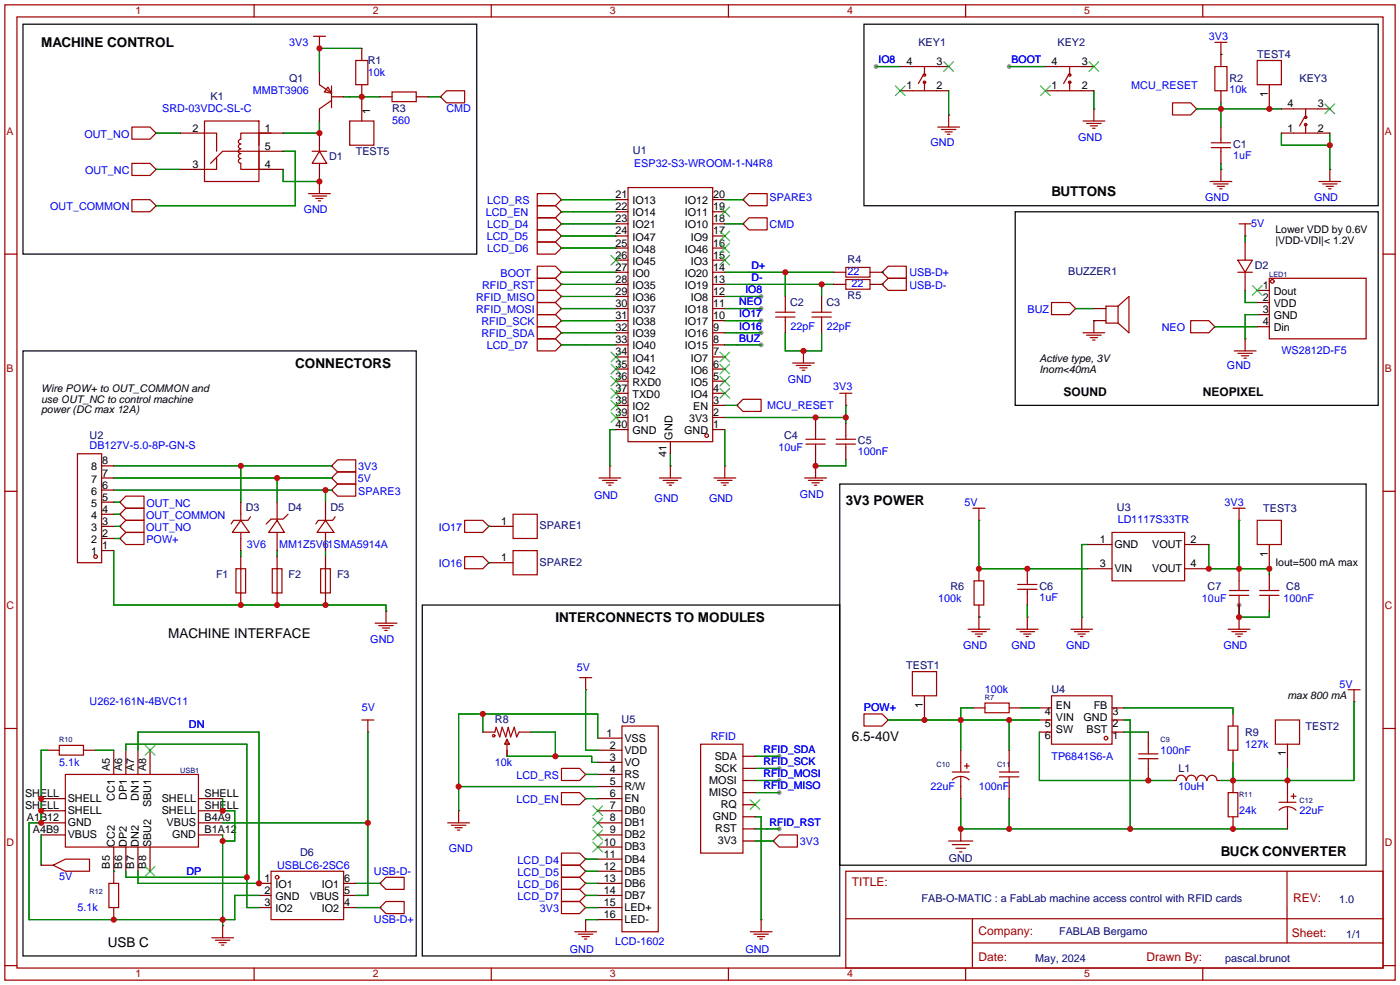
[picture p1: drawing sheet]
<svg xmlns="http://www.w3.org/2000/svg" width="294mm" height="207mm" viewBox="0 0 294 207" stroke-linecap="round" stroke-linejoin="round" font-family="sans-serif">
<g fill="#999">
<circle cx="159.8" cy="62.2" r=".51"/>
<circle cx="211.8" cy="14" r=".51"/>
<circle cx="183.9" cy="14" r=".51"/>
<circle cx="260.1" cy="127" r=".51"/>
<circle cx="159.8" cy="72.4" r=".51"/>
<circle cx="159.8" cy="64.8" r=".51"/>
<circle cx="159.8" cy="67.3" r=".51"/>
<circle cx="159.8" cy="69.9" r=".51"/>
<circle cx="163.6" cy="158.8" r=".51"/>
<circle cx="163.6" cy="161.3" r=".51"/>
<circle cx="163.6" cy="163.8" r=".51"/>
<circle cx="163.6" cy="166.4" r=".51"/>
<circle cx="163.6" cy="174" r=".51"/>
</g>
<g fill="none" stroke="#a10000" stroke-width=".25">
<path d="M1 1h291.9v204.7h-291.9zM3.6 3.6h286.7v199.6h-286.7zM53.3 1v2.6M65.8 7.6h2.5M67.1 7.6v2.6M67.1 17.8l2.5 1.8M68.8 18.3l.8 1.3-1.5-.3zM69.6 18v4.6M74.7 12.7h2.5v5.1h-2.5zM82.3 19.3h5.1v2h-5.1zM93.7 19.1h3.8v2.5h-3.8l-1.2-1.3zM103.1 1v2.6"/>
<path d="M152.9 1v2.6M191.5 14h5.1M191.5 19.1h5.1M193.8 15.7l-1 1.8M194.1 14v1.7M194.1 17.3v1.8M202.7 1v2.6M222 14h5.1M222 19.1h5.1M224.3 15.7l-1 1.8M224.5 14v1.7M224.5 17.3v1.8"/>
<path d="M252.5 1v2.6M255 14h2.6v5.1h-2.6zM255 8.9h2.6M256.3 8.9v2.5M263.9 12.7h5.1v5.1h-5.1zM27.7 26.7h3.8l1.3 1.2-1.3 1.3h-3.8zM27.7 34.3h3.8l1.3 1.3-1.3 1.2h-3.8zM42.9 27.9h2.6v3.9M42.9 25.4h11.5v12.7h-11.5zM44.2 34.3l2.5-2.5h7.7v3.8h2.5M45.5 33v2.6h-2.6M54.4 27.9h-3.9v1.3a.51 .51 0 0 0-.5 .5 .51 .51 0 0 0 .5 .5 .51 .51 0 0 0-.5 .5 .51 .51 0 0 0 .5 .5 .51 .51 0 0 0-.5 .6 .51 .51 0 0 0 .5 .5 .51 .51 0 0 0-.5 .5 .51 .51 0 0 0 .5 .5 .51 .51 0 0 0-.5 .5 .51 .51 0 0 0 .5 .5v1.3h3.9"/>
<path d="M56.9 27.9h-2.5v2.6M65.5 31.8h3.1M67.1 31.8l1.5 2.5h-3.1zM67.1 38.1v2.5M69.6 21.1l-2.5 1.8M73.4 25.4h5.1v5.1h-5.1zM131.8 39.4h17.8v53.3h-17.8zM196.8 26.7h4.6M197.6 27.2h3.1M198.4 27.7h1.5M198.9 28.2h.5M199.1 24.1v2.6"/>
<path d="M227.3 25.4h4.6M228.1 25.9h3M228.9 26.4h1.5M229.4 26.9h.5M229.6 22.9v2.5M246.1 21.6h3.8l1.3 1.3-1.3 1.2h-3.8zM254 38.1h4.6M254.3 31h4M254.3 30h4M254.8 38.6h3M255.5 39.1h1.5M256 39.6h.5"/>
<path d="M256.3 29.2v.8M256.3 31v.8M256.3 35.6v2.5M271.5 22.9h5.1M271.5 27.9h5.1M273.8 24.6l-1 1.8M274.1 22.9v1.7M274.1 26.2v1.7M276.9 38.1h4.5M277.6 38.6h3.1M278.4 39.1h1.5M278.9 39.6h.5"/>
<path d="M279.1 35.6v2.5M1 53.3h2.6M27.7 41.9h3.8l1.3 1.3-1.3 1.3h-3.8zM64.8 40.6h4.5M65.5 41.1h3.1M66.3 41.7h1.5M66.8 42.2h.5M112.8 55.9h3.8l1.3 1.3-1.3 1.2h-3.8zM112.8 58.4h3.8l1.3 1.3-1.3 1.3h-3.8zM112.8 50.8h3.8l1.3 1.3-1.3 1.2h-3.8zM112.8 48.3h3.8l1.3 1.2-1.3 1.3h-3.8zM112.8 45.7h3.8l1.3 1.3-1.3 1.3h-3.8z"/>
<path d="M112.8 43.2h3.8l1.3 1.3-1.3 1.2h-3.8zM112.8 40.6h3.8l1.3 1.3-1.3 1.3h-3.8zM156 47l1.2-1.3h3.8v2.6h-3.8zM157.2 40.6h3.8v2.6h-3.8l-1.2-1.3zM177.5 56.1h5.1v2.1h-5.1zM177.5 58.7h5.1v2h-5.1zM186.4 55.9h3.8v2.5h-3.8l-1.2-1.2zM186.4 58.4h3.8v2.6h-3.8l-1.2-1.3zM259.8 54.6h3.1l-1.5 2.6zM259.8 57.2h3.1M260.1 47h2.5M261.4 47v2.5"/>
<path d="M266.4 58.4h20.4v12.7h-20.4zM290.3 53.3h2.6M112.8 61h3.8l1.3 1.2-1.3 1.3h-3.8zM112.8 63.5h3.8l1.3 1.3-1.3 1.2h-3.8zM112.8 66h3.8l1.3 1.3-1.3 1.3h-3.8zM112.8 68.6h3.8l1.3 1.3-1.3 1.2h-3.8zM112.8 71.1h3.8l1.3 1.3-1.3 1.3h-3.8zM162.8 66.5h4.1M162.8 65.5h4.1M164.8 64.8v.7M164.8 66.5v.8M166.4 76.2h4.5"/>
<path d="M167.1 76.7h3.1M167.9 77.2h1.5M168.4 77.7h.5M168.7 73.7v2.5M170.4 66.5h4.1M170.4 65.5h4.1M172.5 64.8v.7M172.5 66.5v.8M220.7 63.5h3.8l1.3 1.3-1.3 1.2h-3.8zM227.3 69.9h4.6M228.1 70.4h3M228.9 70.9h1.5"/>
<path d="M229.4 71.4h.5M229.6 67.3v2.6M234.7 64.3l2.3-2.1v7.7l-2.3-2.1M234.7 64.3v3.5M234.7 64.3h-2.5v3.5h2.5M249.9 67.3h3.8l1.3 1.3-1.3 1.3h-3.8zM259.1 73.7h4.6M259.8 74.2h3.1M260.6 74.7h1.5M261.1 75.2h.5M261.4 71.1v2.6M16.3 95.3h5v22.8h-5z"/>
<path d="M69.6 97.8l1.3-1.3h3.8v2.6h-3.8zM128 97.8v2.5M140.7 97.8v2.5M152.1 97.8v2.5M156 83.8h3.8v2.6h-3.8l-1.3-1.3zM169.2 93.2h4M169.2 92.2h4M171.2 90.2v2M171.2 93.2v2.1M171.2 97.8v2.5M175.5 93.2h4.1M175.5 92.2h4.1"/>
<path d="M176.3 82.6h2.5M177.5 82.6v2.5M177.5 91.4v.8M177.5 93.2v.8M1 103.1h2.6M26.4 104.1h3.8v2.6h-3.8l-1.3-1.3zM26.4 106.7h3.8v2.5h-3.8l-1.3-1.2zM26.4 109.2h3.8v2.6h-3.8l-1.3-1.3zM26.4 111.8h3.8v2.5h-3.8l-1.3-1.3zM49.5 119.4h2.1v5.1h-2.1zM50.5 109.2l1.8 2.6h-3.5zM50.5 108v1.2"/>
<path d="M50.5 111.8v1.2M50.5 119.4v5.1M52.6 108.5l-.5 .7h-3.1l-.5 .8M57.1 119.4h2.1v5.1h-2.1zM58.2 109.2l1.5 2.6h-3.3zM58.2 119.4v5.1M60.5 108l-1.1 1h-2.5l-1 1M67.3 119.4h2v5.1h-2zM68.3 109.2l1.8 2.6h-3.6zM68.3 108v1.2M68.3 111.8v1.2M68.3 119.4v5.1"/>
<path d="M69.6 100.3l1.3-1.2h3.8v2.5h-3.8zM69.6 102.9l1.3-1.3h3.8v2.5h-3.8zM70.4 108.5l-.6 .7h-3l-.5 .8M97.5 109.2h3.8l1.3 1.3-1.3 1.3h-3.8zM97.5 116.8h3.8l1.3 1.3-1.3 1.3h-3.8zM107.7 108h5.1v5h-5.1zM107.7 115.6h5.1v5h-5.1zM125.7 100.3h4.6M126.5 100.8h3M127.3 101.3h1.5M127.8 101.9h.5M138.4 100.3h4.6"/>
<path d="M139.2 100.8h3M140 101.3h1.5M140.5 101.9h.5M149.9 100.3h4.5M150.6 100.8h3.1M151.4 101.3h1.5M151.9 101.9h.5M168.9 100.3h4.6M169.7 100.8h3M170.4 101.3h1.6M170.9 101.9h.5M204.2 106.7h2.6"/>
<path d="M205.5 106.7v2.5M233.4 111.8h15.3v10.1h-15.3zM258.8 106.7h2.6M260.1 106.7v2.5M263.9 109.2h5.1v5.1h-5.1zM290.3 103.1h2.6M78.7 130.8h4.6M79.5 131.3h3M80.3 131.8h1.5M80.8 132.3h.5M81 128.3v2.5M203.2 132.1h4.6"/>
<path d="M204 132.6h3M204.5 121.9h2v5.1h-2zM204.7 133.1h1.5M205.2 133.6h.5M205.5 129.5v2.6M213.4 132.1h4.5M213.6 122.7h4.1M213.6 123.7h4.1M214.1 132.6h3.1M214.9 133.1h1.5M215.4 133.6h.5M215.6 121.9v.8"/>
<path d="M215.6 123.7v.8M215.6 129.5v2.6M224.8 132.1h4.6M225.6 132.6h3M226.3 133.1h1.5M226.8 133.6h.5M227.1 129.5v2.6M257.8 132.1h4.6M258.1 125h4M258.1 124h4M258.6 132.6h3M259.3 133.1h1.6"/>
<path d="M259.8 133.6h.5M260.1 121.9v2.1M260.1 125v2M260.1 129.5v2.6M264.4 125h4.1M264.4 124h4.1M266.4 123.2v.8M266.4 125v.7M1 152.9h2.6M12.4 156.5h5.1v2h-5.1zM75.9 151.1h2.6M77.2 151.1v2.6"/>
<path d="M103.9 153.7l.2-1 .8 2 .5-2 .8 2 .5-2 .5 2 .7-2 .6 2 .5-1M106.4 155.2l.5 1h-1zM106.4 155.2v3.6M121.7 142.2h2.5M122.9 142.2v2.6M130.6 152.4h7.6v43.2h-7.6zM147.1 156.2h8.9v22.9h-8.9zM181.4 149.9h3.8l1.2 1.2-1.2 1.3h-3.8zM191.5 141h5.1v5.1h-5.1zM206.8 147.6h5v2h-5zM220.7 146.1h12.7v10.1h-12.7zM239 158.2h4.1"/>
<path d="M239 159.3h4.1M241 156.2v2M241 159.3v2M257.8 152.4h2v5.1h-2zM267.7 151.1h5.1v5.1h-5.1zM283 144.8h2.5M284.2 144.8v2.5M290.3 152.9h2.6M13.7 162.6h28v15.2h-28zM94 172.7h4.6M94.7 173.2h3.1M95.5 173.7h1.5"/>
<path d="M96 174.2h.5M96.3 170.2v2.5M117.9 179.1h3.8l1.2 1.2-1.2 1.3h-3.8zM117.9 161.3h3.8l1.2 1.3-1.2 1.2h-3.8zM117.9 166.4h3.8l1.2 1.2-1.2 1.3h-3.8zM162.3 176.5l1.3-1.2h3.8v2.5h-3.8zM199.1 176.5h5.1M199.9 177.3h3.6M199.9 162.1h3.6M199.9 163.7a2.54 2.54 0 0 1 3.6 0M200.7 178.1h2M201.4 178.8h.5"/>
<path d="M201.7 160v2.1M201.7 163.1v2M202.4 160.8h1.1M202.9 160.3v1M209.8 162.1h4.1M209.8 163.1h4.1M211.8 160v2.1M211.8 163.1v2M246.9 163.8a1.01 1.01 0 0 1 1-1.1 1.01 1.01 0 0 1 1 1.1M249.1 163.8a1.01 1.01 0 0 1 1-1.1 1.01 1.01 0 0 1 1 1.1M251.2 163.8a1.01 1.01 0 0 1 1-1.1 1.01 1.01 0 0 1 1 1.1M253.4 163.8a1.01 1.01 0 0 1 1-1.1 1.01 1.01 0 0 1 1 1.1"/>
<path d="M257.8 166.4h2v5.1h-2zM268.5 168.4h3.5M268.5 170a2.54 2.54 0 0 1 3.5 .1M270.3 166.4v2M270.3 169.4v2.1M271 167.1h1M271.5 166.6v1M11.2 181.6l2.5-1.3h5.1v2.6h-5.1zM22.9 185.4h2v5.1h-2zM44.4 196.9h4.6M45.2 197.4h3.1M46 197.9h1.5"/>
<path d="M46.5 198.4h.5M46.7 194.3v2.6M56.9 182.9h15.2v10.1h-15.2zM81 184.2h3.8v2.5h-3.8l-1.2-1.3zM81 189.2h3.8v2.6h-3.8l-1.2-1.3zM117.9 189.2h3.8l1.2 1.3-1.2 1.3h-3.8zM117.9 181.6h3.8l1.2 1.3-1.2 1.3h-3.8zM117.9 184.2h3.8l1.2 1.2-1.2 1.3h-3.8zM117.9 186.7h3.8l1.2 1.3-1.2 1.2h-3.8zM120.6 195.6h4.6M121.4 196.1h3.1M122.2 196.6h1.5"/>
<path d="M122.7 197.1h.5M122.9 193v2.6M157.5 195.6h4.6M158.2 196.1h3.1M159 196.6h1.5M159.5 197.1h.5M159.8 193v2.6M177.5 182.9h112.8v20.3h-112.8zM177.6 192.8h112.6M204.1 197.9h86.1M204.1 192.8v10.2M270.2 182.9v15"/>
<path d="M1 202.7h2.6M53.3 203.2v2.5M103.1 203.2v2.5M152.9 203.2v2.5M202.7 203.2v2.5M252.5 203.2v2.5M290.3 202.7h2.6"/>
<circle cx="194.1" cy="17.3" r=".25"/>
<circle cx="194.1" cy="15.7" r=".25"/>
<circle cx="224.5" cy="17.3" r=".25"/>
<circle cx="224.5" cy="15.7" r=".25"/>
<circle cx="274.1" cy="26.2" r=".25"/>
<circle cx="274.1" cy="24.6" r=".25"/>
<circle cx="267.1" cy="59.1" r=".38"/>
<circle cx="148.3" cy="91.4" r=".38"/>
<circle cx="20.1" cy="116.8" r=".38"/>
<circle cx="103.6" cy="154.4" r=".25"/>
<circle cx="232.2" cy="154.9" r=".38"/>
<circle cx="58.2" cy="184.2" r=".38"/>
</g>
<g fill="none" stroke="#870000" stroke-width=".25">
<path d="M67.1 10.2h.1M67.1 15.2v2.6M75.9 10.2v2.5M75.9 17.8v7.6M189 14h2.5M189 19.1h2.5M196.6 14h2.5M196.6 19.1h2.5M219.5 14h2.5M219.5 19.1h2.5M227.1 14h2.5M227.1 19.1h2.5"/>
<path d="M256.3 11.4h.1M256.3 11.4v2.6M256.3 19.1v2.5M266.4 17.8v5.1M32.8 27.9h.1M32.8 35.6h.1M37.8 27.9h5.1M37.8 35.6h5.1M54.4 27.9h5M54.4 35.6h5M54.4 31.8h5M67.1 38.1h.1"/>
<path d="M67.1 22.9v2.5M67.1 27.9v3.9M67.1 34.3v3.8M69.6 20.3h2.5M79.8 20.3h2.5M87.4 20.3h2.5M92.5 20.3h.1M199.1 24.1h.1M229.6 22.9h.1M251.2 22.9h.1M256.3 35.6h.1M256.3 26.7v2.5"/>
<path d="M256.3 31.8v2.5M269 22.9h2.5M269 27.9h2.5M276.6 22.9h2.5M276.6 27.9h2.5M279.1 35.6h.1M32.8 43.2h.1M117.9 57.2h.1M117.9 59.7h.1M117.9 52.1h.1M117.9 49.5h.1M117.9 47h.1"/>
<path d="M117.9 44.5h.1M117.9 41.9h.1M129.3 57.2h2.5M129.3 59.7h2.5M129.3 54.6h2.5M129.3 52.1h2.5M129.3 49.5h2.5M129.3 47h2.5M129.3 44.5h2.5M129.3 41.9h2.5M149.6 57.2h2.5M149.6 59.7h2.5"/>
<path d="M149.6 54.6h2.5M149.6 52.1h2.5M149.6 49.5h2.5M149.6 47h2.5M149.6 44.5h2.5M149.6 41.9h2.5M156 47h.1M156 41.9h.1M175 57.2h2.5M175 59.7h2.5M182.6 57.2h2.6M182.6 59.7h2.6"/>
<path d="M185.2 57.2h.1M185.2 59.7h.1M261.4 49.5h.1M261.4 50.8v3.8M261.4 57.2v3.8M117.9 62.2h.1M117.9 64.8h.1M117.9 67.3h.1M117.9 69.9h.1M117.9 72.4h.1M129.3 77.5h2.5M129.3 74.9h2.5"/>
<path d="M129.3 72.4h2.5M129.3 69.9h2.5M129.3 67.3h2.5M129.3 64.8h2.5M129.3 62.2h2.5M149.6 77.5h2.5M149.6 74.9h2.5M149.6 72.4h2.5M149.6 69.9h2.5M149.6 67.3h2.5M149.6 64.8h2.5M149.6 62.2h2.5"/>
<path d="M164.8 62.2v2.6M164.8 67.3v2.6M168.7 73.7h.1M172.5 62.2v2.6M172.5 67.3v2.6M225.8 64.8h.1M229.6 67.3h.1M229.6 67.3h2.6M229.6 64.8h2.6M255 68.6h.1M261.4 71.1h.1M263.9 61h2.5"/>
<path d="M263.9 63.5h2.5M263.9 66h2.5M263.9 68.6h2.5M21.3 97.8h2.6M69.6 97.8h.1M128 97.8h.1M129.3 90.2h2.5M129.3 87.6h2.5M129.3 85.1h2.5M129.3 82.6h2.5M129.3 80h2.5M140.7 97.8h.1"/>
<path d="M140.7 92.7v2.6M149.6 90.2h2.5M149.6 87.6h2.5M149.6 85.1h2.5M149.6 82.6h2.5M149.6 80h2.5M152.1 97.8h.1M154.7 85.1h.1M171.2 97.8h.1M171.2 87.6v2.6M171.2 95.3v2.5M177.5 85.1h.1"/>
<path d="M177.5 88.9v2.5M177.5 94v2.5M21.3 110.5h2.6M21.3 115.6h2.6M21.3 113h2.6M21.3 108h2.6M21.3 105.4h2.6M21.3 102.9h2.6M21.3 100.3h2.6M25.1 105.4h.1M25.1 108h.1M25.1 110.5h.1"/>
<path d="M25.1 113h.1M50.5 105.4v2.6M50.5 113v2.6M50.5 116.8v2.6M58.2 105.4v3.8M58.2 111.8v3.8M58.2 116.8v2.6M68.3 105.4v2.6M68.3 113v2.6M68.3 116.8v2.6M69.6 100.3h.1M69.6 102.9h.1"/>
<path d="M102.6 110.5h.1M102.6 118.1h.1M102.6 110.5h5.1M102.6 118.1h5.1M205.5 109.2h.1M205.5 119.4v2.5M215.6 119.4v2.5M228.3 114.3h5.1M228.3 119.4h5.1M248.7 114.3h5M248.7 119.4h5M260.1 109.2h.1"/>
<path d="M260.1 119.4v2.5M266.4 114.3v5.1M50.5 124.5v2.5M58.2 124.5v2.5M68.3 124.5v2.5M81 128.3h.1M205.5 129.5h.1M205.5 127v2.5M215.6 129.5h.1M215.6 124.5v2.5M227.1 129.5h.1M260.1 129.5h.1"/>
<path d="M260.1 127v2.5M266.4 120.7v2.5M266.4 125.7v2.6M9.9 157.5h2.5M17.5 157.5h2.6M23.9 157.5v5.1M26.4 157.5v5.1M29 157.5v5.1M31.5 157.5v5.1M77.2 153.7h.1M101.3 153.7h2.6M106.4 157.5v1.3"/>
<path d="M109 153.7h2.5M122.9 144.8h.1M125.5 154.9h5.1M125.5 157.5h5.1M156 158.8h2.5M186.4 151.1h.1M194.1 146.1v5M201.7 157.5v2.5M204.2 148.6h2.6M211.8 148.6h2.6M211.8 157.5v2.5M218.2 153.7h2.5"/>
<path d="M218.2 151.1h2.5M218.2 148.6h2.5M233.4 153.7h2.6M233.4 151.1h2.6M233.4 148.6h2.6M241 153.7v2.5M258.8 149.9v2.5M258.8 157.5v2.5M270.3 156.2v5.1M284.2 147.3h.1M8.6 167.6h5.1M8.6 170.2h5.1"/>
<path d="M8.6 172.7h5.1M8.6 175.3h5.1M23.9 177.8v7.6M26.4 177.8v5.1M29 177.8v5.1M31.5 177.8v5.1M41.7 167.6h5M41.7 170.2h5M41.7 172.7h5M41.7 175.3h5M96.3 170.2h.1M122.9 162.6h.1"/>
<path d="M122.9 167.6h.1M125.5 160h5.1M125.5 162.6h5.1M125.5 165.1h5.1M125.5 167.6h5.1M125.5 170.2h5.1M125.5 172.7h5.1M125.5 175.3h5.1M125.5 177.8h5.1M156 161.3h2.5M156 163.8h2.5M156 166.4h2.5"/>
<path d="M156 168.9h2.5M156 171.5h2.5M156 174h2.5M156 176.5h2.5M162.3 176.5h.1M201.7 165.1v2.5M201.7 174v2.5M211.8 165.1v2.5M241 161.3v2.5M246.1 163.8h.8M255.5 163.8h.8M258.8 163.8v2.6"/>
<path d="M258.8 171.5v2.5M270.3 163.8v2.6M270.3 171.5v2.5M8.6 181.6h2.6M23.9 190.5v2.5M46.7 194.3h.1M54.4 185.4h2.5M54.4 188h2.5M54.4 190.5h2.5M72.1 185.4h2.6M72.1 188h2.6M72.1 190.5h2.6"/>
<path d="M79.8 185.4h.1M79.8 190.5h.1M122.9 193h.1M122.9 190.5h.1M122.9 180.3h.1M122.9 182.9h.1M122.9 185.4h.1M122.9 188h.1M125.5 180.3h5.1M125.5 182.9h5.1M125.5 185.4h5.1M125.5 188h5.1"/>
<path d="M125.5 190.5h5.1M125.5 193h5.1M159.8 193h.1"/>
</g>
<path d="M4.8 5.1h95.3v48.2h-95.3zM181.4 5.1h107.9v38.1h-107.9zM213.1 44.5h76.2v40.6h-76.2zM4.8 73.7h82.6v127h-82.6zM176.3 101.6h110.5v80h-110.5zM88.6 127h87.7v73.7h-87.7z" fill="none" stroke="#000" stroke-width=".25"/>
<g fill="none" stroke="#3c3" stroke-width=".25">
<path d="M188 18l2 2.1M190 18l-2 2.1M198.1 13l2.1 2M200.2 13l-2.1 2M218.4 18l2.1 2.1M220.5 18l-2.1 2.1M228.6 13l2 2M230.6 13l-2 2M278.1 21.8l2.1 2.1M280.2 21.8l-2.1 2.1M128.3 53.6l2 2M130.3 53.6l-2 2"/>
<path d="M151.1 53.6l2.1 2M151.1 51.1l2.1 2M151.1 48.5l2.1 2M151.1 43.4l2.1 2.1M153.2 53.6l-2.1 2M153.2 51.1l-2.1 2M153.2 48.5l-2.1 2M153.2 43.4l-2.1 2.1M262.9 59.9l2 2.1M264.9 59.9l-2 2.1M128.3 73.9l2 2M128.3 76.5l2 2"/>
<path d="M128.3 79l2 2M130.3 76.5l-2 2M130.3 73.9l-2 2M130.3 79l-2 2M151.1 79l2.1 2M151.1 76.5l2.1 2M151.1 73.9l2.1 2M153.2 79l-2.1 2M153.2 76.5l-2.1 2M153.2 73.9l-2.1 2M128.3 81.5l2 2.1M128.3 84.1l2 2"/>
<path d="M128.3 86.6l2 2M130.3 81.5l-2 2.1M130.3 84.1l-2 2M130.3 86.6l-2 2M151.1 81.5l2.1 2.1M153.2 81.5l-2.1 2.1M30.5 156.5l2 2M32.5 156.5l-2 2M124.5 169.2l2 2M124.5 171.7l2 2M124.5 174.2l2 2.1M124.5 176.8l2 2"/>
<path d="M126.5 169.2l-2 2M126.5 171.7l-2 2M126.5 174.2l-2 2.1M126.5 176.8l-2 2M157.5 167.9l2 2M159.5 167.9l-2 2M30.5 181.9l2 2M32.5 181.9l-2 2"/>
</g>
<g fill="none" stroke="#008700" stroke-width=".25">
<path d="M75.9 10.2h-8.8v5M183.9 14h5.1M199.1 19.1v5M211.8 14h7.7M229.6 19.1v3.8M256.3 11.4h.1M32.8 35.6h5M32.8 27.9h5M59.4 35.6v2.5h7.7M59.4 31.8h2.6v11.4h-29.2M67.1 25.4v2.5h-7.7M72.1 20.3h7.7"/>
<path d="M89.9 20.3h2.6M251.2 22.9h17.8M256.3 21.6v5.1M256.3 34.3v1.3M269 27.9v2.6h10.1M279.1 27.9v7.7M117.9 59.7h11.4M117.9 57.2h11.4M117.9 47h11.4M117.9 49.5h11.4M117.9 52.1h11.4M117.9 44.5h11.4"/>
<path d="M117.9 41.9h11.4M152.1 59.7h22.9M152.1 57.2h22.9M152.1 47h3.9M152.1 41.9h3.9M164.8 57.2v5M172.5 59.7v2.5M185.2 57.2h.1M185.2 59.7h.1M261.4 49.5v1.3M117.9 69.9h11.4M117.9 67.3h11.4"/>
<path d="M117.9 64.8h11.4M117.9 62.2h11.4M117.9 72.4h11.4M152.1 69.9h7.7M152.1 67.3h7.7M152.1 64.8h7.7M152.1 62.2h7.7M152.1 72.4h7.7M164.8 69.9v3.8h7.7v-3.8M225.8 64.8h3.8M229.6 67.3h.1M255 68.6h8.9"/>
<path d="M261.4 61v2.5h2.5M263.9 66h-2.5v5.1M23.9 97.8h45.7M50.5 97.8v7.6M129.3 90.2h-1.3v7.6M140.7 95.3v2.5M152.1 87.6h25.4M152.1 90.2v7.6M152.1 85.1h2.6M177.5 85.1v3.8M177.5 96.5v1.3h-6.3M23.9 110.5h1.2"/>
<path d="M23.9 108h1.2M23.9 105.4h1.2M23.9 113h1.2M23.9 100.3h45.7M23.9 102.9h45.7M23.9 115.6v11.4h57.1v1.3M50.5 115.6v1.2M58.2 100.3v5.1M58.2 115.6v1.2M68.3 102.9v2.5M68.3 115.6v1.2M102.6 110.5h.1"/>
<path d="M102.6 118.1h.1M205.5 109.2v10.2h22.8M228.3 114.3h-1.2v15.2M253.7 114.3v5.1h12.7v1.3M260.1 109.2v10.2M205.5 129.5h.1M215.6 127v2.5M260.1 127v2.5h6.3v-1.2M9.9 157.5h-1.3v15.2h-2.5v20.3h43.2v-5h5.1M20.1 157.5h3.8M26.4 157.5v-1.3h25.4v34.3h2.6M29 157.5v-3.8h25.4v31.7h-25.4v-2.5"/>
<path d="M77.2 153.7v34.3h-2.5M101.3 149.9v3.8M106.4 158.8h17.8v1.2h1.3M111.5 153.7h5.1v5.1M122.9 144.8v12.7h2.6M125.5 154.9v-5h-29.2v20.3M158.5 158.8h5.1M186.4 151.1h31.8M204.2 148.6h-2.5v8.9M211.8 151.1v6.4M214.4 148.6h3.8M218.2 153.7v10.1h27.9"/>
<path d="M236 151.1h1.2v22.9M236 148.6h22.8v1.3M236 153.7h5M284.2 147.3v16.5h-27.9M8.6 175.3v6.3M46.7 167.6v2.6h2.6v6.3h-2.6M46.7 175.3v19M46.7 172.7h30.5M96.3 165.1h29.2M122.9 162.6h2.6M122.9 167.6h2.6M158.5 176.5h3.8"/>
<path d="M158.5 161.3h5.1M158.5 163.8h5.1M158.5 166.4h5.1M158.5 171.5h1.3v21.5M158.5 174h5.1M201.7 167.6v6.4h68.6M211.8 167.6v6.4M258.8 160v3.8M270.3 161.3v2.5M23.9 182.9h.1M26.4 182.9v1.3h25.4M74.7 185.4h5.1"/>
<path d="M74.7 190.5h5.1M122.9 185.4h2.6M122.9 190.5h2.6M122.9 193h2.6M122.9 188h2.6M122.9 182.9h2.6M122.9 180.3h2.6"/>
</g>
<g fill="#c00">
<circle cx="171.2" cy="97.8" r=".63"/>
<circle cx="164.8" cy="57.1" r=".63"/>
<circle cx="172.5" cy="59.7" r=".63"/>
<circle cx="177.5" cy="87.6" r=".63"/>
<circle cx="171.2" cy="87.6" r=".63"/>
<circle cx="256.3" cy="22.9" r=".63"/>
<circle cx="266.4" cy="22.9" r=".63"/>
<circle cx="253.7" cy="119.4" r=".63"/>
<circle cx="260.1" cy="119.4" r=".63"/>
<circle cx="266.4" cy="119.4" r=".63"/>
<circle cx="260.1" cy="129.5" r=".63"/>
<circle cx="205.5" cy="119.4" r=".63"/>
<circle cx="215.6" cy="119.4" r=".63"/>
<circle cx="96.3" cy="165.1" r=".63"/>
<circle cx="101.3" cy="149.9" r=".63"/>
<circle cx="168.7" cy="73.7" r=".63"/>
<circle cx="50.5" cy="97.8" r=".63"/>
<circle cx="58.2" cy="100.3" r=".63"/>
<circle cx="68.3" cy="102.9" r=".63"/>
<circle cx="67.1" cy="27.9" r=".63"/>
<circle cx="75.9" cy="20.3" r=".63"/>
<circle cx="68.3" cy="127" r=".63"/>
<circle cx="58.2" cy="127" r=".63"/>
<circle cx="50.5" cy="127" r=".63"/>
<circle cx="279.1" cy="30.5" r=".63"/>
<circle cx="67.1" cy="10.2" r=".63"/>
<circle cx="211.8" cy="174" r=".63"/>
<circle cx="237.2" cy="174" r=".63"/>
<circle cx="258.8" cy="174" r=".63"/>
<circle cx="201.7" cy="174" r=".63"/>
<circle cx="201.7" cy="151.1" r=".63"/>
<circle cx="211.8" cy="151.1" r=".63"/>
<circle cx="194.1" cy="151.1" r=".63"/>
<circle cx="46.7" cy="193" r=".63"/>
<circle cx="23.9" cy="193" r=".63"/>
<circle cx="8.6" cy="172.7" r=".63"/>
<circle cx="46.7" cy="176.5" r=".63"/>
<circle cx="8.6" cy="170.2" r=".63"/>
<circle cx="8.6" cy="167.6" r=".63"/>
<circle cx="46.7" cy="170.2" r=".63"/>
<circle cx="51.8" cy="184.1" r=".63"/>
<circle cx="54.4" cy="185.4" r=".63"/>
<circle cx="77.2" cy="172.7" r=".63"/>
<circle cx="67.1" cy="38.1" r=".63"/>
<circle cx="116.6" cy="158.7" r=".63"/>
<circle cx="241" cy="163.8" r=".63"/>
<circle cx="258.8" cy="163.8" r=".63"/>
<circle cx="270.3" cy="163.8" r=".63"/>
</g>
<g font-size="2.8">
<text x="8.6" y="9.9">MACHINE CONTROL</text>
<text x="220.7" y="41.2">BUTTONS</text>
<text x="62" y="77.2">CONNECTORS</text>
<text x="177.5" y="106">3V3 POWER</text>
<text x="116.6" y="130.6">INTERCONNECTS TO MODULES</text>
<text x="35.3" y="133.9">MACHINE INTERFACE</text>
<text x="178.8" y="155.5">6.5-40V</text>
<text x="256.3" y="179.7">BUCK CONVERTER</text>
<text x="22.6" y="198.7">USB C</text>
</g>
<g font-size="2.5">
<text x="223.3" y="83.2">SOUND</text>
<text x="252.5" y="83.2">NEOPIXEL</text>
</g>
<g font-size="2.5" fill="#a00000">
<text x="178.8" y="186">TITLE:</text>
<text x="271.4" y="189.3">REV:</text>
<text x="205.4" y="196.2">Company:</text>
<text x="271.2" y="196.6">Sheet:</text>
<text x="205.4" y="201.7">Date:</text>
<text x="240.7" y="201.8">Drawn By:</text>
</g>
<g font-size="2.3" fill="#00f">
<text x="60.7" y="9.6">3V3</text>
<text x="253.7" y="8.5">3V3</text>
<text x="77.2" y="16">10k</text>
<text x="34" y="23.6">SRD-03VDC-SL-C</text>
<text x="53.1" y="19.8">MMBT3906</text>
<text x="93.7" y="23.6">CMD</text>
<text x="237.5" y="18.7">MCU_RESET</text>
<text x="258.1" y="19.5">10k</text>
<text x="17.7" y="28.9">OUT_NO</text>
<text x="82.3" y="26.1">560</text>
<text x="226.3" y="29.5">GND</text>
<text x="133.1" y="35">ESP32-S3-WROOM-1-N4R8</text>
<text x="195.3" y="30.6">GND</text>
<text x="258.8" y="33.4">1uF</text>
<text x="17.9" y="36.5">OUT_NC</text>
<text x="10.5" y="44.1">OUT_COMMON</text>
<text x="63.8" y="44.8">GND</text>
<text x="102" y="45.3">LCD_EN</text>
<text x="102.3" y="42.8">LCD_RS</text>
<text x="102.3" y="47.8">LCD_D4</text>
<text x="161.5" y="47.9">CMD</text>
<text x="161.5" y="42.2">SPARE3</text>
<text x="253" y="42.2">GND</text>
<text x="262.6" y="47.7">5V</text>
<text x="275.8" y="42.2">GND</text>
<text x="102.2" y="50.4">LCD_D5</text>
<text x="102.3" y="52.9">LCD_D6</text>
<text x="105.1" y="58.1">BOOT</text>
<text x="177.9" y="57.8">22</text>
<text x="190.9" y="58">USB-D+</text>
<text x="99.9" y="63.1">RFID_MISO</text>
<text x="99.9" y="65.7">RFID_MOSI</text>
<text x="101.2" y="60.6">RFID_RST</text>
<text x="178.8" y="60.3">22</text>
<text x="190.9" y="60.6">USB-D-</text>
<text x="215.7" y="65.7">BUZ</text>
<text x="101.1" y="68.2">RFID_SCK</text>
<text x="101.1" y="70.7">RFID_SDA</text>
<text x="166" y="69.2">22pF</text>
<text x="173.6" y="69.2">22pF</text>
<text x="243.9" y="69.4">NEO</text>
<text x="102.2" y="73.2">LCD_D7</text>
<text x="257.6" y="77.6">GND</text>
<text x="269" y="74.4">WS2812D-F5</text>
<text x="165.4" y="80.3">GND</text>
<text x="174.9" y="81.8">3V3</text>
<text x="161" y="85.8">MCU_RESET</text>
<text x="18.8" y="94.3">DB127V-5.0-8P-GN-S</text>
<text x="163.4" y="94.7">10uF</text>
<text x="180.1" y="95.6">100nF</text>
<text x="75.1" y="101.3">5V</text>
<text x="75.2" y="98.7">3V3</text>
<text x="30.7" y="106.4">OUT_NC</text>
<text x="75.2" y="103.8">SPARE3</text>
<text x="124.7" y="104.7">GND</text>
<text x="137.4" y="105.3">GND</text>
<text x="148.8" y="105.3">GND</text>
<text x="167.9" y="104.5">GND</text>
<text x="202.4" y="106.3">5V</text>
<text x="257" y="106.3">3V3</text>
<text x="30.7" y="108.9">OUT_COMMON</text>
<text x="30.7" y="111.4">OUT_NO</text>
<text x="30.7" y="114">POW+</text>
<text x="92.1" y="111.4">IO17</text>
<text x="234.6" y="109.8">LD1117S33TR</text>
<text x="51.8" y="115">3V6</text>
<text x="58.6" y="114.9">MM1Z5V61SMA5914A</text>
<text x="92.1" y="119">IO16</text>
<text x="196.9" y="126.4">100k</text>
<text x="218.2" y="126.1">1uF</text>
<text x="252.3" y="126.4">10uF</text>
<text x="269.4" y="126.3">100nF</text>
<text x="77.7" y="135">GND</text>
<text x="202.2" y="136.2">GND</text>
<text x="212.3" y="136.2">GND</text>
<text x="223.8" y="136.2">GND</text>
<text x="256.8" y="136.2">GND</text>
<text x="121.1" y="140.8">5V</text>
<text x="18.8" y="148">U262-161N-4BVC11</text>
<text x="75.9" y="149.3">5V</text>
<text x="181.4" y="149.3">POW+</text>
<text x="206.8" y="145.5">100k</text>
<text x="281.2" y="144.4">5V</text>
<text x="39.7" y="152.9">DN</text>
<text x="149.2" y="155.3">RFID</text>
<text x="12.4" y="160.7">5.1k</text>
<text x="103.9" y="160.7">10k</text>
<text x="220.7" y="159.5">TP6841S6-A</text>
<text x="243.6" y="158.2">100nF</text>
<text x="261.4" y="156.9">127k</text>
<text x="108.4" y="163.5">LCD_RS</text>
<text x="195.3" y="165.8">22uF</text>
<text x="205.5" y="165.8">100nF</text>
<text x="247.4" y="165.8">10uH</text>
<text x="108.4" y="168.6">LCD_EN</text>
<text x="260.1" y="170.9">24k</text>
<text x="272.8" y="170.9">22uF</text>
<text x="94.2" y="178.9">GND</text>
<text x="167.9" y="177.5">3V3</text>
<text x="12.4" y="184.7">5V</text>
<text x="39.1" y="183.6">DP</text>
<text x="58.2" y="182.3">USBLC6-2SC6</text>
<text x="78.5" y="183.6">USB-D-</text>
<text x="108.7" y="181.3">LCD_D4</text>
<text x="108.7" y="183.8">LCD_D5</text>
<text x="16.3" y="191.2">5.1k</text>
<text x="108.7" y="186.3">LCD_D6</text>
<text x="108.7" y="188.9">LCD_D7</text>
<text x="113.3" y="191.4">3V3</text>
<text x="78.5" y="193.8">USB-D+</text>
<text x="119.6" y="200">GND</text>
<text x="129.1" y="198.3">LCD-1602</text>
<text x="156.5" y="200.1">GND</text>
</g>
<g font-size="2.3" fill="#000080">
<text x="192.8" y="9.6">KEY1</text>
<text x="222" y="9.6">KEY2</text>
<text x="60.7" y="17.2">Q1</text>
<text x="77.2" y="13.4">R1</text>
<text x="258.1" y="17.1">R2</text>
<text x="263.9" y="12.2">TEST4</text>
<text x="272.8" y="17.2">KEY3</text>
<text x="44.2" y="21">K1</text>
<text x="82.3" y="23.6">R3</text>
<text x="69.1" y="33.7">D1</text>
<text x="74.7" y="32.5">TEST5</text>
<text x="132.8" y="32.4">U1</text>
<text x="258.8" y="31.1">C1</text>
<text x="177.9" y="55.2">R4</text>
<text x="224.2" y="57.8">BUZZER1</text>
<text x="263.4" y="56.5">D2</text>
<text x="165.9" y="64.1">C2</text>
<text x="173.5" y="64.1">C3</text>
<text x="177.9" y="62.9">R5</text>
<text x="18.8" y="92">U2</text>
<text x="164.6" y="92.1">C4</text>
<text x="180.1" y="93.3">C5</text>
<text x="51.6" y="107.3">D3</text>
<text x="60.5" y="107.3">D4</text>
<text x="69.4" y="107.3">D5</text>
<text x="234.5" y="107.3">U3</text>
<text x="265.2" y="107.4">TEST3</text>
<text x="113.3" y="111.1">SPARE1</text>
<text x="113.3" y="118.7">SPARE2</text>
<text x="45.4" y="121.3">F1</text>
<text x="60.6" y="121.3">F2</text>
<text x="70.8" y="121.3">F3</text>
<text x="199.5" y="123.8">R6</text>
<text x="218.2" y="123.9">C6</text>
<text x="253.5" y="123.9">C7</text>
<text x="270" y="123.8">C8</text>
<text x="190.2" y="140.4">TEST1</text>
<text x="220.7" y="145.5">U4</text>
<text x="103.9" y="151.9">R8</text>
<text x="130.5" y="151.8">U5</text>
<text x="261.4" y="154.4">R9</text>
<text x="274.1" y="153.1">TEST2</text>
<text x="247.4" y="162">L1</text>
<text x="63" y="179.6">D6</text>
<text x="199.2" y="180.9">GND</text>
<text x="193.5" y="189.3">FAB-O-MATIC : a FabLab machine access control with RFID cards</text>
<text x="281.1" y="189.4">1.0</text>
<text x="222.3" y="196.3">FABLAB Bergamo</text>
<text x="282.6" y="196.9">1/1</text>
<text x="217.3" y="202">May, 2024</text>
<text x="257.2" y="201.9">pascal.brunot</text>
</g>
<g font-size="2.3">
<text x="190.3" y="13.7">4</text>
<text x="196.6" y="13.7">3</text>
<text x="220.7" y="13.7">4</text>
<text x="227.1" y="13.7">3</text>
<text x="77.7" y="23.9" transform="rotate(-90 77.7 23.9)">1</text>
<text x="190.3" y="18.7">1</text>
<text x="196.6" y="18.7">2</text>
<text x="220.7" y="18.7">1</text>
<text x="227.1" y="18.7">2</text>
<text x="266.1" y="20.3" transform="rotate(-90 266.1 20.3)">1</text>
<text x="270.3" y="22.5">4</text>
<text x="276.6" y="22.5">3</text>
<text x="40.4" y="27.6">2</text>
<text x="55.6" y="27.6">1</text>
<text x="270.3" y="27.6">1</text>
<text x="276.6" y="27.6">2</text>
<text x="40.4" y="35.2">3</text>
<text x="55.6" y="35.2">4</text>
<text x="55.6" y="31.4">5</text>
<text x="129.2" y="41.6">21</text>
<text x="149.7" y="41.6">20</text>
<text x="129.2" y="44.1">22</text>
<text x="129.2" y="46.7">23</text>
<text x="132.8" y="42.9">IO13</text>
<text x="132.8" y="45.4">IO14</text>
<text x="132.8" y="47.9">IO21</text>
<text x="143.7" y="47.9">IO10</text>
<text x="143.7" y="45.4">IO11</text>
<text x="143.7" y="42.9">IO12</text>
<text x="149.7" y="46.7">18</text>
<text x="149.7" y="44.1">19</text>
<text x="129.2" y="49.2">24</text>
<text x="129.2" y="51.8">25</text>
<text x="132.8" y="50.5">IO47</text>
<text x="132.8" y="53">IO48</text>
<text x="143.7" y="53">IO46</text>
<text x="145" y="50.5">IO9</text>
<text x="149.7" y="51.8">16</text>
<text x="149.7" y="49.2">17</text>
<text x="129.2" y="54.3">26</text>
<text x="129.2" y="56.8">27</text>
<text x="129.2" y="59.4">28</text>
<text x="132.8" y="55.6">IO45</text>
<text x="132.8" y="58.1">IO0</text>
<text x="143.7" y="58.1">IO20</text>
<text x="145" y="55.6">IO3</text>
<text x="149.7" y="59.4">13</text>
<text x="149.7" y="56.8">14</text>
<text x="149.7" y="54.3">15</text>
<text x="129.2" y="61.9">29</text>
<text x="129.2" y="64.5">30</text>
<text x="132.8" y="60.6">IO35</text>
<text x="132.8" y="63.2">IO36</text>
<text x="132.8" y="65.7">IO37</text>
<text x="143.7" y="65.7">IO18</text>
<text x="143.7" y="60.6">IO19</text>
<text x="145" y="63.2">IO8</text>
<text x="149.7" y="64.5">11</text>
<text x="149.7" y="61.9">12</text>
<text x="265.1" y="60.6">1</text>
<text x="265.1" y="63.2">2</text>
<text x="265.1" y="65.7">3</text>
<text x="267.4" y="61.9">Dout</text>
<text x="267.4" y="64.5">VDD</text>
<text x="129.2" y="67">31</text>
<text x="129.2" y="69.5">32</text>
<text x="132.8" y="68.3">IO38</text>
<text x="132.8" y="70.8">IO39</text>
<text x="143.7" y="70.8">IO16</text>
<text x="143.7" y="68.3">IO17</text>
<text x="149.7" y="69.5">9</text>
<text x="149.7" y="67">10</text>
<text x="265.1" y="68.3">4</text>
<text x="267.4" y="67">GND</text>
<text x="267.4" y="69.5">Din</text>
<text x="129.2" y="72.1">33</text>
<text x="129.2" y="74.6">34</text>
<text x="129.2" y="77.2">35</text>
<text x="132.8" y="73.3">IO40</text>
<text x="132.8" y="75.9">IO41</text>
<text x="143.7" y="73.3">IO15</text>
<text x="145" y="75.9">IO7</text>
<text x="149.7" y="77.2">6</text>
<text x="149.7" y="74.6">7</text>
<text x="149.7" y="72.1">8</text>
<text x="129.2" y="79.7">36</text>
<text x="129.2" y="82.2">37</text>
<text x="132.8" y="78.4">IO42</text>
<text x="132.8" y="81">RXD0</text>
<text x="132.8" y="83.5">TXD0</text>
<text x="145" y="83.5">IO4</text>
<text x="145" y="81">IO5</text>
<text x="145" y="78.4">IO6</text>
<text x="149.7" y="82.2">4</text>
<text x="149.7" y="79.7">5</text>
<text x="129.2" y="84.8">38</text>
<text x="129.2" y="87.3">39</text>
<text x="129.2" y="89.9">40</text>
<text x="132.8" y="86">IO2</text>
<text x="132.8" y="88.6">IO1</text>
<text x="144.6" y="88.6">3V3</text>
<text x="145.5" y="86">EN</text>
<text x="149.7" y="89.9">1</text>
<text x="149.7" y="87.3">2</text>
<text x="149.7" y="84.8">3</text>
<text x="132.8" y="91.1">GND</text>
<text x="139.9" y="95.8" transform="rotate(-90 139.9 95.8)">41</text>
<text x="141.2" y="92.3" transform="rotate(-90 141.2 92.3)">GND</text>
<text x="143.6" y="91.1">GND</text>
<text x="19.1" y="101.3">7</text>
<text x="19.1" y="98.7">8</text>
<text x="21.5" y="100">7</text>
<text x="21.5" y="97.5">8</text>
<text x="19.1" y="106.4">5</text>
<text x="19.1" y="103.8">6</text>
<text x="21.5" y="107.6">4</text>
<text x="21.5" y="105.1">5</text>
<text x="21.5" y="102.6">6</text>
<text x="19.1" y="114">2</text>
<text x="19.1" y="111.4">3</text>
<text x="19.1" y="108.9">4</text>
<text x="21.5" y="112.7">2</text>
<text x="21.5" y="110.2">3</text>
<text x="105.2" y="110.2">1</text>
<text x="230.9" y="114">1</text>
<text x="249.9" y="114">2</text>
<text x="19.1" y="116.5">1</text>
<text x="21.5" y="115.3">1</text>
<text x="105.2" y="117.8">1</text>
<text x="230.9" y="119.1">3</text>
<text x="233.9" y="115">GND</text>
<text x="241.9" y="115">VOUT</text>
<text x="249.9" y="119.1">4</text>
<text x="266.1" y="116.8" transform="rotate(-90 266.1 116.8)">1</text>
<text x="233.9" y="120.1">VIN</text>
<text x="241.9" y="120.1">VOUT</text>
<text x="193.7" y="148.6" transform="rotate(-90 193.7 148.6)">1</text>
<text x="221.7" y="148.8">EN</text>
<text x="229.6" y="148.8">FB</text>
<text x="127.3" y="154.7">1</text>
<text x="131.1" y="155.6">VSS</text>
<text x="219.3" y="150.1">4</text>
<text x="219.3" y="152.6">5</text>
<text x="219.3" y="155.2">6</text>
<text x="221.7" y="151.4">VIN</text>
<text x="221.7" y="153.9">SW</text>
<text x="227.4" y="151.4">GND</text>
<text x="228.1" y="153.9">BST</text>
<text x="233.6" y="155.2">1</text>
<text x="233.6" y="152.6">2</text>
<text x="233.6" y="150.1">3</text>
<text x="23.1" y="161.8" transform="rotate(-90 23.1 161.8)">A5</text>
<text x="25.6" y="161.8" transform="rotate(-90 25.6 161.8)">A6</text>
<text x="28.2" y="161.8" transform="rotate(-90 28.2 161.8)">A7</text>
<text x="30.7" y="161.8" transform="rotate(-90 30.7 161.8)">A8</text>
<text x="128" y="157.2">2</text>
<text x="128" y="159.7">3</text>
<text x="131.1" y="158.2">VDD</text>
<text x="131.1" y="160.7">VO</text>
<text x="150" y="159.5">SDA</text>
<text x="150" y="162">SCK</text>
<text x="269.9" y="158.7" transform="rotate(-90 269.9 158.7)">1</text>
<text x="5.3" y="167.3">SHELL</text>
<text x="26.6" y="168" transform="rotate(-90 26.6 168)">DP1</text>
<text x="42.9" y="167.3">SHELL</text>
<text x="128" y="162.2">4</text>
<text x="128" y="164.8">5</text>
<text x="128" y="167.3">6</text>
<text x="131.1" y="163.3">RS</text>
<text x="131.1" y="165.8">R/W</text>
<text x="148.9" y="164.5">MOSI</text>
<text x="148.9" y="167.1">MISO</text>
<text x="5.3" y="169.9">SHELL</text>
<text x="5.6" y="172.4">A1B12</text>
<text x="14.2" y="173.4">GND</text>
<text x="14.2" y="170.9">SHELL</text>
<text x="14.2" y="168.3">SHELL</text>
<text x="24.1" y="168.1" transform="rotate(-90 24.1 168.1)">CC1</text>
<text x="29.2" y="168.1" transform="rotate(-90 29.2 168.1)">DN1</text>
<text x="31.7" y="169.5" transform="rotate(-90 31.7 169.5)">SBU1</text>
<text x="34" y="170.9">SHELL</text>
<text x="34" y="168.3">SHELL</text>
<text x="35" y="173.4">VBUS</text>
<text x="42.9" y="172.4">B4A9</text>
<text x="42.9" y="169.9">SHELL</text>
<text x="128" y="169.9">7</text>
<text x="128" y="172.4">8</text>
<text x="131.1" y="168.3">EN</text>
<text x="131.1" y="170.9">DB0</text>
<text x="131.1" y="173.4">DB1</text>
<text x="149.6" y="172.2">GND</text>
<text x="151.3" y="169.6">RQ</text>
<text x="6.9" y="174.9">A4B9</text>
<text x="14.2" y="176">VBUS</text>
<text x="24.1" y="177.8" transform="rotate(-90 24.1 177.8)">CC2</text>
<text x="26.6" y="177.8" transform="rotate(-90 26.6 177.8)">DP2</text>
<text x="29.2" y="177.8" transform="rotate(-90 29.2 177.8)">DN2</text>
<text x="31.7" y="177.8" transform="rotate(-90 31.7 177.8)">SBU2</text>
<text x="36.1" y="176">GND</text>
<text x="42.9" y="174.9">B1A12</text>
<text x="126.8" y="177.5">10</text>
<text x="128" y="174.9">9</text>
<text x="131.1" y="176">DB2</text>
<text x="131.1" y="178.5">DB3</text>
<text x="150.1" y="174.7">RST</text>
<text x="150.7" y="177.2">3V3</text>
<text x="23.1" y="182.3" transform="rotate(-90 23.1 182.3)">B5</text>
<text x="25.6" y="182.3" transform="rotate(-90 25.6 182.3)">B6</text>
<text x="28.2" y="182.3" transform="rotate(-90 28.2 182.3)">B7</text>
<text x="30.7" y="182.3" transform="rotate(-90 30.7 182.3)">B8</text>
<text x="55.5" y="185.1">1</text>
<text x="72.3" y="185.1">6</text>
<text x="126.8" y="180">11</text>
<text x="126.8" y="182.6">12</text>
<text x="126.8" y="185.1">13</text>
<text x="131.1" y="181">DB4</text>
<text x="131.1" y="183.6">DB5</text>
<text x="55.5" y="187.6">2</text>
<text x="55.5" y="190.2">3</text>
<text x="57.8" y="186.4">IO1</text>
<text x="57.8" y="188.9">GND</text>
<text x="57.8" y="191.5">IO2</text>
<text x="65" y="188.9">VBUS</text>
<text x="67.5" y="191.5">IO2</text>
<text x="67.5" y="186.4">IO1</text>
<text x="72.3" y="190.2">4</text>
<text x="72.3" y="187.6">5</text>
<text x="126.8" y="187.6">14</text>
<text x="126.8" y="190.2">15</text>
<text x="131.1" y="186.1">DB6</text>
<text x="131.1" y="188.7">DB7</text>
<text x="131.1" y="191.2">LED+</text>
<text x="126.8" y="192.7">16</text>
<text x="131.1" y="193.7">LED-</text>
</g>
<g font-size="2.2" fill="#a00000">
<text x="28.4" y="3">1</text>
<text x="78.2" y="3">2</text>
<text x="128" y="3">3</text>
<text x="177.8" y="3">4</text>
<text x="227.6" y="3">5</text>
<text x="1.4" y="28.3">A</text>
<text x="290.7" y="28.3">A</text>
<text x="1.4" y="78">B</text>
<text x="290.7" y="78">B</text>
<text x="1.4" y="127.8">C</text>
<text x="290.7" y="127.8">C</text>
<text x="1.4" y="177.6">D</text>
<text x="290.7" y="177.6">D</text>
<text x="28.4" y="205.2">1</text>
<text x="78.2" y="205.2">2</text>
<text x="128" y="205.2">3</text>
<text x="177.8" y="205.2">4</text>
<text x="227.6" y="205.2">5</text>
</g>
<g font-size="2.2" fill="#00f">
<text x="184.4" y="13.3">IO8</text>
<text x="212.3" y="13.3">BOOT</text>
<text x="157.7" y="56.5">D+</text>
<text x="157.7" y="59">D-</text>
<text x="155.2" y="64.1">NEO</text>
<text x="156.5" y="61.6">IO8</text>
<text x="155.2" y="71.7">BUZ</text>
<text x="155.2" y="66.6">IO17</text>
<text x="155.2" y="69.2">IO16</text>
<text x="160.3" y="158.1">RFID_SDA</text>
<text x="160.3" y="160.6">RFID_SCK</text>
<text x="160.3" y="163.2">RFID_MOSI</text>
<text x="160.3" y="165.7">RFID_MISO</text>
<text x="161.5" y="173.3">RFID_RST</text>
</g>
<g font-size="2.2">
<text x="267.7" y="49">Lower VDD by 0.6V</text>
<text x="267.7" y="51.2">|VDD-VDI|&lt; 1.2V</text>
<text x="218.2" y="76">Active type, 3V</text>
<text x="8.6" y="82.4">Wire POW+ to OUT_COMMON and</text>
<text x="218.2" y="78.2">Inom&lt;40mA</text>
<text x="8.6" y="84.6">use OUT_NC to control machine</text>
<text x="8.6" y="86.8">power (DC max 12A)</text>
<text x="267.7" y="118.9">Iout=500 mA max</text>
<text x="270.3" y="146.8">max 800 mA</text>
</g>
<g font-size="1.5" fill="#000080">
<text x="266.4" y="58.1">LED1</text>
<text x="206.8" y="147">R7</text>
<text x="12.4" y="155.8">R10</text>
<text x="243.6" y="155.8">C9</text>
<text x="196.6" y="160.9">C10</text>
<text x="209.3" y="160.9">C11</text>
<text x="37.8" y="162.2">USB1</text>
<text x="260.1" y="167.3">R11</text>
<text x="272.8" y="168.5">C12</text>
<text x="18.8" y="187.6">R12</text>
</g>
</svg>
